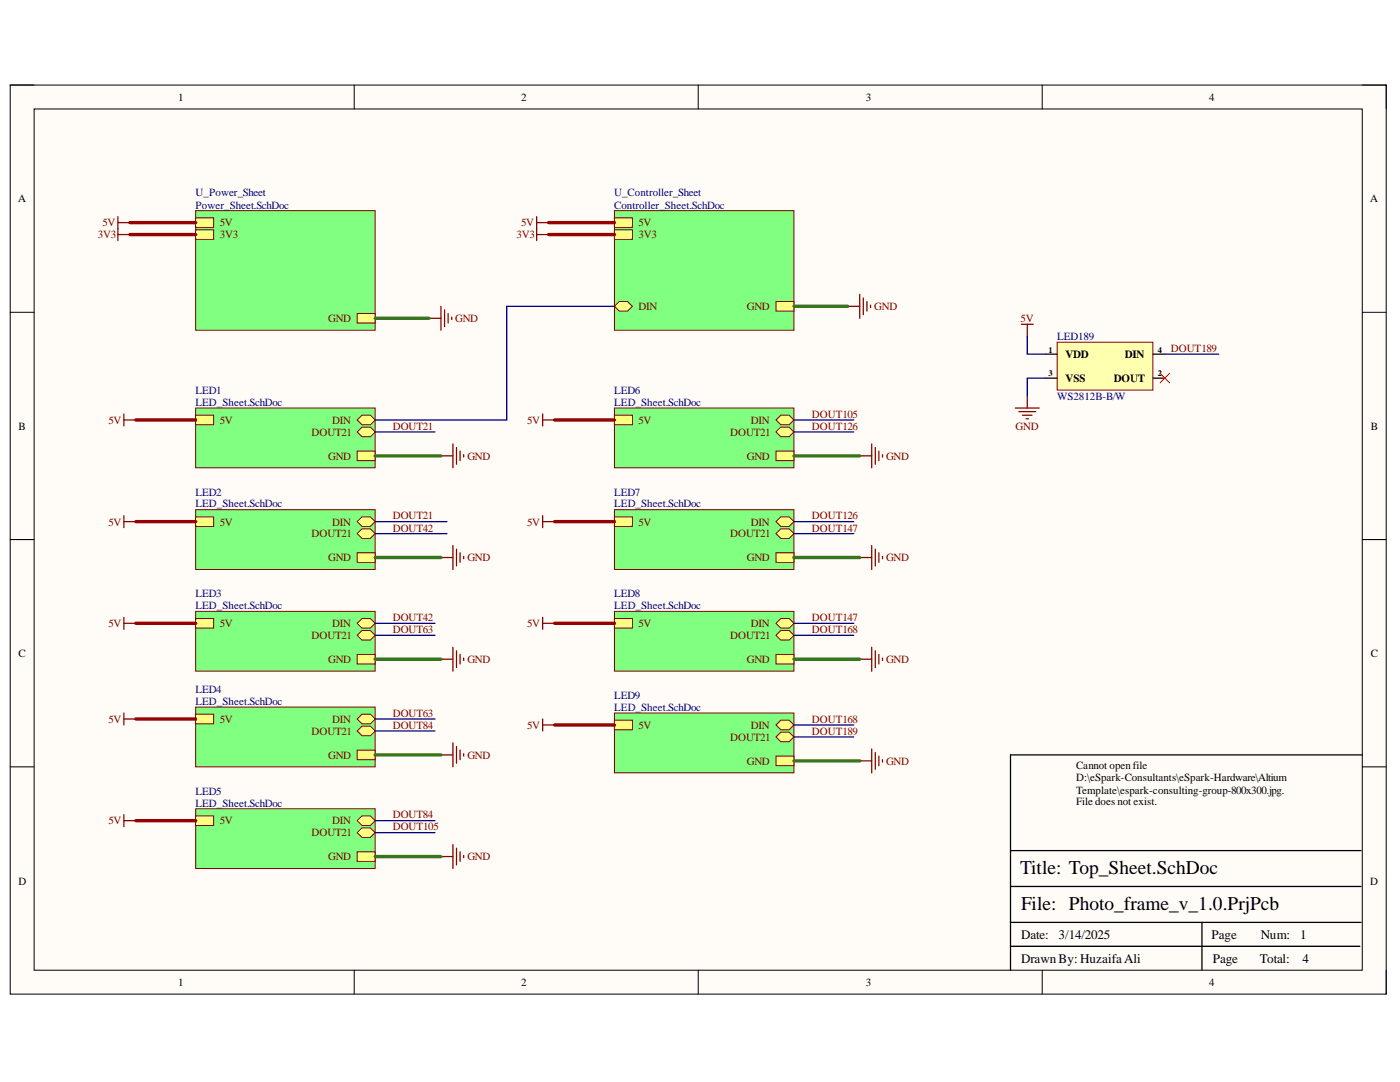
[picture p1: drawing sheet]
<svg xmlns="http://www.w3.org/2000/svg" width="279mm" height="216mm" viewBox="0 0 279 216" stroke-linecap="round" stroke-linejoin="round" font-family="sans-serif">
<path d="M2 17h274.6v181.4h-274.6z" fill-rule="evenodd" fill="#fffcf8"/>
<path d="M2 17h274.6v181.4h-274.6z" fill="none" stroke="#000" stroke-width=".2"/>
<path d="M6.8 21.7h265.1v171.9h-265.1z" fill-rule="evenodd" fill="#fffcf8"/>
<g fill="none" stroke="#000" stroke-width=".2">
<path d="M2 17h4.8M70.7 17v4.7M139.3 17v4.7M208 17v4.7M271.9 17h4.7v4.7M6.8 21.7h265.1v171.9h-265.1zM2 62.3h4.8M271.9 62.3h4.7M2 107.7h4.8M271.9 107.7h4.7M2 153h4.8M271.9 153h4.7"/>
<path d="M70.7 193.6v4.8M139.3 193.6v4.8M208 193.6v4.8M276.6 193.6v4.8"/>
</g>
<path d="M271.9 150.6h-70.2v43M201.7 176.9h69.9M201.7 169.7h69.9M201.7 188.8h69.7M201.7 184.1h69.9M239.9 184.1v9.5" fill="none" stroke="#000" stroke-width=".25"/>
<path d="M122.6 42h35.8v23.9h-35.8z" fill-rule="evenodd" fill="#80ff80"/>
<path d="M122.6 42h35.8v23.9h-35.8z" fill="none" stroke="#800000" stroke-width=".2"/>
<path d="M122.6 45.8h3.6v2h-3.6z" fill-rule="evenodd" fill="#ffff80"/>
<path d="M122.6 45.8h3.6v2h-3.6z" fill="none" stroke="#800000" stroke-width=".2"/>
<path d="M154.9 60.2h3.5v1.9h-3.5z" fill-rule="evenodd" fill="#ffff80"/>
<path d="M154.9 60.2h3.5v1.9h-3.5z" fill="none" stroke="#800000" stroke-width=".2"/>
<path d="M122.6 43.5h3.6v1.9h-3.6z" fill-rule="evenodd" fill="#ffff80"/>
<path d="M122.6 43.5h3.6v1.9h-3.6z" fill="none" stroke="#800000" stroke-width=".2"/>
<path d="M122.6 61.1l1-.9h1.7l.9 .9-.9 1h-1.7z" fill-rule="evenodd" fill="#ffff80"/>
<path d="M122.6 61.1l1-.9h1.7l.9 .9-.9 1h-1.7z" fill="none" stroke="#800000" stroke-width=".2"/>
<path d="M39 42h35.9v23.9h-35.9z" fill-rule="evenodd" fill="#80ff80"/>
<path d="M39 42h35.9v23.9h-35.9z" fill="none" stroke="#800000" stroke-width=".2"/>
<path d="M39 45.8h3.6v2h-3.6z" fill-rule="evenodd" fill="#ffff80"/>
<path d="M39 45.8h3.6v2h-3.6z" fill="none" stroke="#800000" stroke-width=".2"/>
<path d="M71.3 62.6h3.6v1.9h-3.6z" fill-rule="evenodd" fill="#ffff80"/>
<path d="M71.3 62.6h3.6v1.9h-3.6z" fill="none" stroke="#800000" stroke-width=".2"/>
<path d="M39 43.5h3.6v1.9h-3.6z" fill-rule="evenodd" fill="#ffff80"/>
<path d="M39 43.5h3.6v1.9h-3.6z" fill="none" stroke="#800000" stroke-width=".2"/>
<g fill="none" stroke="#800000" stroke-width=".25">
<path d="M23.5 43.2v4.8M23.5 46.8h2.4M23.5 44.4h2.4M107.1 46.8h2.4M107.1 44.4h2.4M107.1 43.2v4.8M171.6 58.7v4.8M172.3 59.5v3.3M85.6 63.5h2.4M88 61.1v4.8M88.7 61.8v3.4M89.4 62.6v1.9"/>
<path d="M90.2 63.3v.5M169.2 61.1h2.4M173 60.2v1.9M173.7 60.9v.5M24.7 82.6v2.4M24.7 83.8h2.4M88 91h2.4M90.4 88.6v4.7M91.1 89.3v3.3M91.8 90v1.9M92.5 90.7v.5"/>
</g>
<path d="M39 81.4h35.9v11.9h-35.9z" fill-rule="evenodd" fill="#80ff80"/>
<path d="M39 81.4h35.9v11.9h-35.9z" fill="none" stroke="#800000" stroke-width=".2"/>
<path d="M71.3 83.8l.9-1h1.7l1 1-1 1h-1.7z" fill-rule="evenodd" fill="#ffff80"/>
<path d="M71.3 83.8l.9-1h1.7l1 1-1 1h-1.7z" fill="none" stroke="#800000" stroke-width=".2"/>
<path d="M71.3 90h3.6v1.9h-3.6z" fill-rule="evenodd" fill="#ffff80"/>
<path d="M71.3 90h3.6v1.9h-3.6z" fill="none" stroke="#800000" stroke-width=".2"/>
<path d="M39 82.8h3.6v2h-3.6z" fill-rule="evenodd" fill="#ffff80"/>
<path d="M39 82.8h3.6v2h-3.6z" fill="none" stroke="#800000" stroke-width=".2"/>
<path d="M71.3 86.2l.9-1h1.7l1 1-1 .9h-1.7z" fill-rule="evenodd" fill="#ffff80"/>
<path d="M71.3 86.2l.9-1h1.7l1 1-1 .9h-1.7z" fill="none" stroke="#800000" stroke-width=".2"/>
<path d="M39 101.7h35.9v11.9h-35.9z" fill-rule="evenodd" fill="#80ff80"/>
<path d="M39 101.7h35.9v11.9h-35.9z" fill="none" stroke="#800000" stroke-width=".2"/>
<path d="M71.3 104.1l.9-1h1.7l1 1-1 .9h-1.7z" fill-rule="evenodd" fill="#ffff80"/>
<path d="M71.3 104.1l.9-1h1.7l1 1-1 .9h-1.7z" fill="none" stroke="#800000" stroke-width=".2"/>
<path d="M71.3 110.3h3.6v1.9h-3.6z" fill-rule="evenodd" fill="#ffff80"/>
<path d="M71.3 110.3h3.6v1.9h-3.6z" fill="none" stroke="#800000" stroke-width=".2"/>
<path d="M39 103.1h3.6v1.9h-3.6z" fill-rule="evenodd" fill="#ffff80"/>
<path d="M39 103.1h3.6v1.9h-3.6z" fill="none" stroke="#800000" stroke-width=".2"/>
<path d="M71.3 106.5l.9-1h1.7l1 1-1 .9h-1.7z" fill-rule="evenodd" fill="#ffff80"/>
<path d="M71.3 106.5l.9-1h1.7l1 1-1 .9h-1.7z" fill="none" stroke="#800000" stroke-width=".2"/>
<path d="M39 122h35.9v11.9h-35.9z" fill-rule="evenodd" fill="#80ff80"/>
<path d="M39 122h35.9v11.9h-35.9z" fill="none" stroke="#800000" stroke-width=".2"/>
<path d="M71.3 124.4l.9-1h1.7l1 1-1 .9h-1.7z" fill-rule="evenodd" fill="#ffff80"/>
<path d="M71.3 124.4l.9-1h1.7l1 1-1 .9h-1.7z" fill="none" stroke="#800000" stroke-width=".2"/>
<path d="M71.3 130.6h3.6v1.9h-3.6z" fill-rule="evenodd" fill="#ffff80"/>
<path d="M71.3 130.6h3.6v1.9h-3.6z" fill="none" stroke="#800000" stroke-width=".2"/>
<path d="M39 123.4h3.6v1.9h-3.6z" fill-rule="evenodd" fill="#ffff80"/>
<path d="M39 123.4h3.6v1.9h-3.6z" fill="none" stroke="#800000" stroke-width=".2"/>
<path d="M71.3 126.8l.9-1h1.7l1 1-1 .9h-1.7z" fill-rule="evenodd" fill="#ffff80"/>
<path d="M71.3 126.8l.9-1h1.7l1 1-1 .9h-1.7z" fill="none" stroke="#800000" stroke-width=".2"/>
<g fill="none" stroke="#800000" stroke-width=".25">
<path d="M24.7 102.9v2.4M24.7 104.1h2.4M88 111.2h2.4M90.4 108.9v4.7M91.1 109.6v3.3M91.8 110.3v1.9M92.5 111v.5M24.7 123.2v2.4M24.7 124.4h2.4M88 131.5h2.4M90.4 129.1v4.8M91.1 129.9v3.3"/>
<path d="M91.8 130.6v1.9M92.5 131.3v.5"/>
</g>
<path d="M39 141.1h35.9v11.9h-35.9z" fill-rule="evenodd" fill="#80ff80"/>
<path d="M39 141.1h35.9v11.9h-35.9z" fill="none" stroke="#800000" stroke-width=".2"/>
<path d="M71.3 143.5l.9-1h1.7l1 1-1 .9h-1.7z" fill-rule="evenodd" fill="#ffff80"/>
<path d="M71.3 143.5l.9-1h1.7l1 1-1 .9h-1.7z" fill="none" stroke="#800000" stroke-width=".2"/>
<path d="M71.3 149.7h3.6v1.9h-3.6z" fill-rule="evenodd" fill="#ffff80"/>
<path d="M71.3 149.7h3.6v1.9h-3.6z" fill="none" stroke="#800000" stroke-width=".2"/>
<path d="M39 142.5h3.6v1.9h-3.6z" fill-rule="evenodd" fill="#ffff80"/>
<path d="M39 142.5h3.6v1.9h-3.6z" fill="none" stroke="#800000" stroke-width=".2"/>
<path d="M71.3 145.9l.9-1h1.7l1 1-1 .9h-1.7z" fill-rule="evenodd" fill="#ffff80"/>
<path d="M71.3 145.9l.9-1h1.7l1 1-1 .9h-1.7z" fill="none" stroke="#800000" stroke-width=".2"/>
<path d="M24.7 142.3v2.4M24.7 143.5h2.4M88 150.6h2.4M90.4 148.2v4.8M91.1 149v3.3M91.8 149.7v1.9M92.5 150.4v.5" fill="none" stroke="#800000" stroke-width=".25"/>
<path d="M39.1 161.4h35.8v11.9h-35.8z" fill-rule="evenodd" fill="#80ff80"/>
<path d="M39.1 161.4h35.8v11.9h-35.8z" fill="none" stroke="#800000" stroke-width=".2"/>
<path d="M71.3 163.8l.9-1h1.7l1 1-1 .9h-1.7z" fill-rule="evenodd" fill="#ffff80"/>
<path d="M71.3 163.8l.9-1h1.7l1 1-1 .9h-1.7z" fill="none" stroke="#800000" stroke-width=".2"/>
<path d="M71.3 170h3.6v1.9h-3.6z" fill-rule="evenodd" fill="#ffff80"/>
<path d="M71.3 170h3.6v1.9h-3.6z" fill="none" stroke="#800000" stroke-width=".2"/>
<path d="M39 162.8h3.6v1.9h-3.6z" fill-rule="evenodd" fill="#ffff80"/>
<path d="M39 162.8h3.6v1.9h-3.6z" fill="none" stroke="#800000" stroke-width=".2"/>
<path d="M71.3 166.1l.9-.9h1.7l1 .9-1 1h-1.7z" fill-rule="evenodd" fill="#ffff80"/>
<path d="M71.3 166.1l.9-.9h1.7l1 .9-1 1h-1.7z" fill="none" stroke="#800000" stroke-width=".2"/>
<path d="M24.7 162.6v2.3M24.7 163.8h2.4M88 170.9h2.4M90.4 168.5v4.8M91.1 169.3v3.3M91.8 170v1.9M92.5 170.7v.5" fill="none" stroke="#800000" stroke-width=".25"/>
<path d="M122.6 81.4h35.8v11.9h-35.8z" fill-rule="evenodd" fill="#80ff80"/>
<path d="M122.6 81.4h35.8v11.9h-35.8z" fill="none" stroke="#800000" stroke-width=".2"/>
<path d="M154.9 83.8l.9-1h1.7l.9 1-.9 1h-1.7z" fill-rule="evenodd" fill="#ffff80"/>
<path d="M154.9 83.8l.9-1h1.7l.9 1-.9 1h-1.7z" fill="none" stroke="#800000" stroke-width=".2"/>
<path d="M154.9 90h3.5v1.9h-3.5z" fill-rule="evenodd" fill="#ffff80"/>
<path d="M154.9 90h3.5v1.9h-3.5z" fill="none" stroke="#800000" stroke-width=".2"/>
<path d="M122.6 82.8h3.6v2h-3.6z" fill-rule="evenodd" fill="#ffff80"/>
<path d="M122.6 82.8h3.6v2h-3.6z" fill="none" stroke="#800000" stroke-width=".2"/>
<path d="M154.9 86.2l.9-1h1.7l.9 1-.9 .9h-1.7z" fill-rule="evenodd" fill="#ffff80"/>
<path d="M154.9 86.2l.9-1h1.7l.9 1-.9 .9h-1.7z" fill="none" stroke="#800000" stroke-width=".2"/>
<path d="M108.3 82.6v2.4M108.3 83.8h2.4M171.6 91h2.4M174 88.6v4.7M174.7 89.3v3.3M175.4 90v1.9M176.1 90.7v.5" fill="none" stroke="#800000" stroke-width=".25"/>
<path d="M122.6 101.7h35.8v11.9h-35.8z" fill-rule="evenodd" fill="#80ff80"/>
<path d="M122.6 101.7h35.8v11.9h-35.8z" fill="none" stroke="#800000" stroke-width=".2"/>
<path d="M154.9 104.1l.9-1h1.7l.9 1-.9 .9h-1.7z" fill-rule="evenodd" fill="#ffff80"/>
<path d="M154.9 104.1l.9-1h1.7l.9 1-.9 .9h-1.7z" fill="none" stroke="#800000" stroke-width=".2"/>
<path d="M154.9 110.3h3.5v1.9h-3.5z" fill-rule="evenodd" fill="#ffff80"/>
<path d="M154.9 110.3h3.5v1.9h-3.5z" fill="none" stroke="#800000" stroke-width=".2"/>
<path d="M122.6 103.1h3.6v1.9h-3.6z" fill-rule="evenodd" fill="#ffff80"/>
<path d="M122.6 103.1h3.6v1.9h-3.6z" fill="none" stroke="#800000" stroke-width=".2"/>
<path d="M154.9 106.5l.9-1h1.7l.9 1-.9 .9h-1.7z" fill-rule="evenodd" fill="#ffff80"/>
<path d="M154.9 106.5l.9-1h1.7l.9 1-.9 .9h-1.7z" fill="none" stroke="#800000" stroke-width=".2"/>
<path d="M108.3 102.9v2.4M108.3 104.1h2.4M171.6 111.2h2.4M174 108.9v4.7M174.7 109.6v3.3M175.4 110.3v1.9M176.1 111v.5" fill="none" stroke="#800000" stroke-width=".25"/>
<path d="M122.6 122h35.8v11.9h-35.8z" fill-rule="evenodd" fill="#80ff80"/>
<path d="M122.6 122h35.8v11.9h-35.8z" fill="none" stroke="#800000" stroke-width=".2"/>
<path d="M154.9 124.4l.9-1h1.7l.9 1-.9 .9h-1.7z" fill-rule="evenodd" fill="#ffff80"/>
<path d="M154.9 124.4l.9-1h1.7l.9 1-.9 .9h-1.7z" fill="none" stroke="#800000" stroke-width=".2"/>
<path d="M154.9 130.6h3.5v1.9h-3.5z" fill-rule="evenodd" fill="#ffff80"/>
<path d="M154.9 130.6h3.5v1.9h-3.5z" fill="none" stroke="#800000" stroke-width=".2"/>
<path d="M122.6 123.4h3.6v1.9h-3.6z" fill-rule="evenodd" fill="#ffff80"/>
<path d="M122.6 123.4h3.6v1.9h-3.6z" fill="none" stroke="#800000" stroke-width=".2"/>
<path d="M154.9 126.8l.9-1h1.7l.9 1-.9 .9h-1.7z" fill-rule="evenodd" fill="#ffff80"/>
<path d="M154.9 126.8l.9-1h1.7l.9 1-.9 .9h-1.7z" fill="none" stroke="#800000" stroke-width=".2"/>
<path d="M108.3 123.2v2.4M108.3 124.4h2.4M171.6 131.5h2.4M174 129.1v4.8M174.7 129.9v3.3M175.4 130.6v1.9M176.1 131.3v.5" fill="none" stroke="#800000" stroke-width=".25"/>
<path d="M122.6 142.3h35.8v11.9h-35.8z" fill-rule="evenodd" fill="#80ff80"/>
<path d="M122.6 142.3h35.8v11.9h-35.8z" fill="none" stroke="#800000" stroke-width=".2"/>
<path d="M154.9 144.7l.9-1h1.7l.9 1-.9 .9h-1.7z" fill-rule="evenodd" fill="#ffff80"/>
<path d="M154.9 144.7l.9-1h1.7l.9 1-.9 .9h-1.7z" fill="none" stroke="#800000" stroke-width=".2"/>
<path d="M154.9 150.9h3.5v1.9h-3.5z" fill-rule="evenodd" fill="#ffff80"/>
<path d="M154.9 150.9h3.5v1.9h-3.5z" fill="none" stroke="#800000" stroke-width=".2"/>
<path d="M122.6 143.7h3.6v1.9h-3.6z" fill-rule="evenodd" fill="#ffff80"/>
<path d="M122.6 143.7h3.6v1.9h-3.6z" fill="none" stroke="#800000" stroke-width=".2"/>
<path d="M154.9 147.1l.9-1h1.7l.9 1-.9 .9h-1.7z" fill-rule="evenodd" fill="#ffff80"/>
<path d="M154.9 147.1l.9-1h1.7l.9 1-.9 .9h-1.7z" fill="none" stroke="#800000" stroke-width=".2"/>
<g fill="none" stroke="#800000" stroke-width=".25">
<path d="M203.8 64.7h2.4M205 64.7v2.4M205 79v2.4M202.6 81.4h4.8M203.3 82.1h3.4M204.1 82.9h1.9M204.8 83.6h.4M108.3 143.5v2.4M108.3 144.7h2.4M171.6 151.8h2.4M174 149.4v4.8M174.7 150.2v3.3"/>
<path d="M175.4 150.9v1.9M176.1 151.6v.5"/>
</g>
<path d="M211 68.3h19.1v9.5h-19.1z" fill-rule="evenodd" fill="#ffffb0"/>
<path d="M211 68.3h19.1v9.5h-19.1z" fill="none" stroke="#800000" stroke-width=".2"/>
<path d="M208.6 70.7h2.4M208.6 75.5h2.4M230.1 70.7h2.4M230.1 75.5h2.4" fill="none" stroke="#000" stroke-width=".25"/>
<g fill="none" stroke="#980000" stroke-width=".68">
<path d="M25.9 46.8h13.1M25.9 44.4h13.1M109.5 46.8h13.1M109.5 44.4h13.1M27.1 83.8h11.9M110.7 83.8h11.9M27.1 104.1h11.9M110.7 104.1h11.9M27.1 124.4h11.9M110.7 124.4h11.9M27.1 143.5h11.9M110.7 144.7h11.9"/>
<path d="M27.1 163.8h11.9"/>
</g>
<path d="M74.9 63.5h10.7M158.4 61.1h10.8M74.9 91h13.1M158.4 91h13.2M74.9 111.2h13.1M158.4 111.2h13.2M74.9 131.5h13.1M158.4 131.5h13.2M74.9 150.6h13.1M158.4 151.8h13.2M74.9 170.9h13.1" fill="none" stroke="#38761d" stroke-width=".68"/>
<g fill="none" stroke="#000080" stroke-width=".25">
<path d="M122.6 61.1h-21.5v22.7h-26.2M205 67.1v3.6h3.6M208.6 75.5h-3.6v3.5M232.5 70.7h10.7M74.9 86.2h11.9M158.4 86.2h12M158.4 83.8h12M74.9 104.1h14.3M74.9 106.5h14.3M158.4 104.1h12M158.4 106.5h12M74.9 124.4h11.9"/>
<path d="M74.9 126.8h11.9M158.4 124.4h12M158.4 126.8h12M74.9 143.5h11.9M74.9 145.9h11.9M158.4 144.7h12M158.4 147.1h12M74.9 163.8h11.9M74.9 166.1h11.9"/>
</g>
<path d="M231.5 74.5l1.9 1.9M233.4 74.5l-1.9 1.9" fill="none" stroke="#f00" stroke-width=".2"/>
<g font-size="3.9">
<text x="203.6" y="174.4">Title: Top_Sheet.SchDoc</text>
<text x="203.8" y="181.6">File: Photo_frame_v_1.0.PrjPcb</text>
</g>
<g font-size="2.6">
<text x="203.8" y="187.3">Date:</text>
<text x="211.2" y="187.3">3/14/2025</text>
<text x="241.8" y="187.3">Page</text>
<text x="251.6" y="187.3">Num:</text>
<text x="259.5" y="187.3">1</text>
<text x="203.8" y="192.1">Drawn By: HuzaifaAli</text>
<text x="242.1" y="192.1">Page</text>
<text x="251.4" y="192.1">Total:</text>
<text x="260" y="192.1">4</text>
</g>
<g font-size="2.2">
<text x="35.6" y="20.1">1</text>
<text x="104" y="20.1">2</text>
<text x="172.8" y="20.1">3</text>
<text x="241.3" y="20.1">4</text>
<text x="3.6" y="40.4">A</text>
<text x="273.5" y="40.4">A</text>
<text x="212.6" y="71.4">VDD</text>
<text x="224.5" y="71.4">DIN</text>
<text x="212.6" y="76.2">VSS</text>
<text x="222.3" y="76.2">DOUT</text>
<text x="3.7" y="85.7">B</text>
<text x="273.6" y="85.7">B</text>
<text x="3.7" y="131.1">C</text>
<text x="273.6" y="131.1">C</text>
<text x="214.8" y="153.5">Cannot openfile</text>
<text x="214.8" y="155.9">D:\eSpark-Consultants\eSpark-Hardware\Altium</text>
<text x="214.8" y="158.3">Template\espark-consulting-group-800x300.jpg.</text>
<text x="214.8" y="160.7">File does not exist.</text>
<text x="3.7" y="176.5">D</text>
<text x="273.5" y="176.5">D</text>
<text x="35.6" y="196.8">1</text>
<text x="104" y="196.8">2</text>
<text x="172.8" y="196.8">3</text>
<text x="241.3" y="196.8">4</text>
</g>
<g font-size="2.2" fill="#000080">
<text x="39" y="39.2">U_Power_Sheet</text>
<text x="39" y="41.6">Power_Sheet.SchDoc</text>
<text x="122.6" y="39.2">U_Controller_Sheet</text>
<text x="122.6" y="41.6">Controller_Sheet.SchDoc</text>
<text x="211" y="67.9">LED189</text>
<text x="39" y="78.6">LED1</text>
<text x="39" y="81">LED_Sheet.SchDoc</text>
<text x="122.6" y="78.6">LED6</text>
<text x="122.6" y="81">LED_Sheet.SchDoc</text>
<text x="211" y="79.8">WS2812B-B/W</text>
<text x="39" y="98.9">LED2</text>
<text x="39" y="101.3">LED_Sheet.SchDoc</text>
<text x="122.6" y="98.9">LED7</text>
<text x="122.6" y="101.3">LED_Sheet.SchDoc</text>
<text x="39" y="119.2">LED3</text>
<text x="122.6" y="119.2">LED8</text>
<text x="39" y="121.5">LED_Sheet.SchDoc</text>
<text x="122.6" y="121.5">LED_Sheet.SchDoc</text>
<text x="39" y="138.2">LED4</text>
<text x="39" y="140.7">LED_Sheet.SchDoc</text>
<text x="122.6" y="139.4">LED9</text>
<text x="122.6" y="141.9">LED_Sheet.SchDoc</text>
<text x="39" y="158.6">LED5</text>
<text x="39" y="161">LED_Sheet.SchDoc</text>
</g>
<g font-size="2.2" fill="#800000">
<text x="19.5" y="47.5">3V3</text>
<text x="20.4" y="45.2">5V</text>
<text x="43.8" y="47.5">3V3</text>
<text x="43.8" y="45.2">5V</text>
<text x="103.1" y="47.5">3V3</text>
<text x="104" y="45.2">5V</text>
<text x="127.4" y="47.5">3V3</text>
<text x="127.4" y="45.2">5V</text>
<text x="65.5" y="64.3">GND</text>
<text x="90.8" y="64.3">GND</text>
<text x="127.4" y="61.9">DIN</text>
<text x="149" y="61.9">GND</text>
<text x="174.5" y="61.9">GND</text>
<text x="203.7" y="64.3">5V</text>
<text x="233.7" y="70.3">DOUT189</text>
<text x="162" y="83.3">DOUT105</text>
<text x="21.6" y="84.5">5V</text>
<text x="43.8" y="84.5">5V</text>
<text x="62.2" y="87">DOUT21</text>
<text x="66.3" y="84.5">DIN</text>
<text x="78.4" y="85.7">DOUT21</text>
<text x="105.2" y="84.5">5V</text>
<text x="127.4" y="84.5">5V</text>
<text x="145.7" y="87">DOUT21</text>
<text x="149.9" y="84.5">DIN</text>
<text x="162" y="85.7">DOUT126</text>
<text x="202.7" y="85.7">GND</text>
<text x="65.5" y="91.7">GND</text>
<text x="93.3" y="91.7">GND</text>
<text x="149" y="91.7">GND</text>
<text x="176.8" y="91.7">GND</text>
<text x="21.6" y="104.9">5V</text>
<text x="43.8" y="104.9">5V</text>
<text x="62.2" y="107.2">DOUT21</text>
<text x="66.3" y="104.9">DIN</text>
<text x="78.4" y="103.6">DOUT21</text>
<text x="78.4" y="106.1">DOUT42</text>
<text x="105.2" y="104.9">5V</text>
<text x="127.4" y="104.9">5V</text>
<text x="145.7" y="107.2">DOUT21</text>
<text x="149.9" y="104.9">DIN</text>
<text x="162" y="103.6">DOUT126</text>
<text x="162" y="106.1">DOUT147</text>
<text x="65.5" y="112">GND</text>
<text x="93.3" y="112">GND</text>
<text x="149" y="112">GND</text>
<text x="176.8" y="112">GND</text>
<text x="21.6" y="125.1">5V</text>
<text x="43.8" y="125.1">5V</text>
<text x="66.3" y="125.1">DIN</text>
<text x="78.4" y="124">DOUT42</text>
<text x="105.2" y="125.1">5V</text>
<text x="127.4" y="125.1">5V</text>
<text x="149.9" y="125.1">DIN</text>
<text x="162" y="124">DOUT147</text>
<text x="62.2" y="127.5">DOUT21</text>
<text x="78.4" y="126.3">DOUT63</text>
<text x="145.7" y="127.5">DOUT21</text>
<text x="162" y="126.3">DOUT168</text>
<text x="65.5" y="132.3">GND</text>
<text x="93.3" y="132.3">GND</text>
<text x="149" y="132.3">GND</text>
<text x="176.8" y="132.3">GND</text>
<text x="78.4" y="143.1">DOUT63</text>
<text x="21.6" y="144.2">5V</text>
<text x="43.8" y="144.2">5V</text>
<text x="62.2" y="146.6">DOUT21</text>
<text x="66.3" y="144.2">DIN</text>
<text x="78.4" y="145.4">DOUT84</text>
<text x="105.2" y="145.4">5V</text>
<text x="127.4" y="145.4">5V</text>
<text x="145.7" y="147.8">DOUT21</text>
<text x="149.9" y="145.4">DIN</text>
<text x="162" y="144.2">DOUT168</text>
<text x="162" y="146.6">DOUT189</text>
<text x="65.5" y="151.4">GND</text>
<text x="93.3" y="151.4">GND</text>
<text x="149" y="152.6">GND</text>
<text x="176.8" y="152.6">GND</text>
<text x="21.6" y="164.5">5V</text>
<text x="43.8" y="164.5">5V</text>
<text x="62.2" y="166.9">DOUT21</text>
<text x="66.3" y="164.5">DIN</text>
<text x="78.4" y="163.3">DOUT84</text>
<text x="78.4" y="165.7">DOUT105</text>
<text x="65.5" y="171.7">GND</text>
<text x="93.3" y="171.7">GND</text>
</g>
<g font-size="1.7">
<text x="209.3" y="70.3">1</text>
<text x="231.1" y="70.3">4</text>
<text x="209.3" y="75.1">3</text>
<text x="231.1" y="75.1">2</text>
</g>
</svg>
